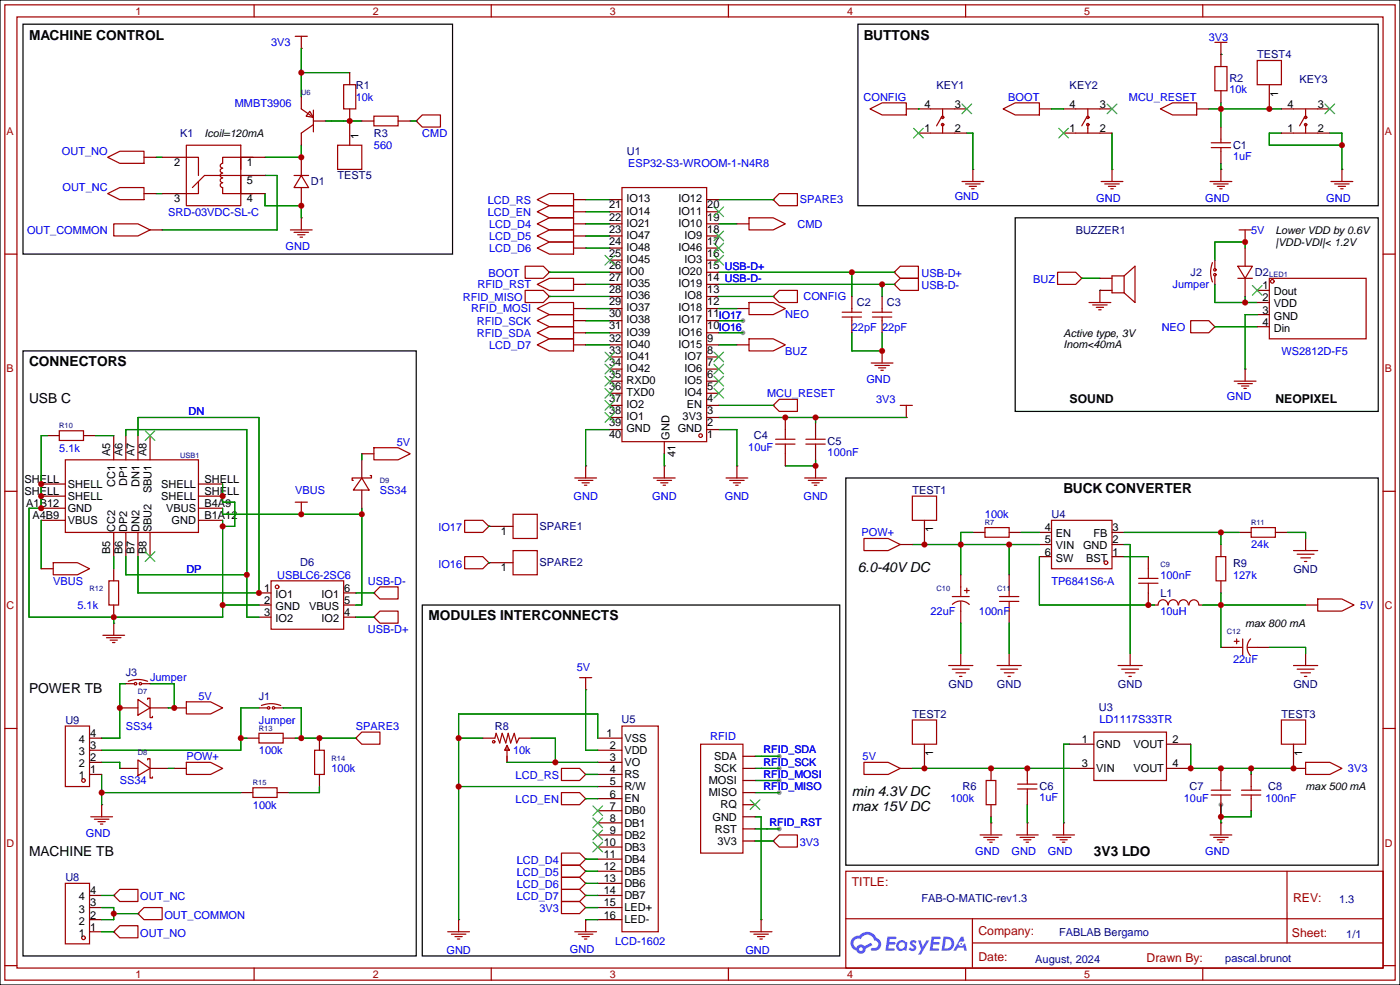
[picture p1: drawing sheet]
<svg xmlns="http://www.w3.org/2000/svg" width="294mm" height="207mm" viewBox="0 0 294 207" stroke-linecap="round" stroke-linejoin="round" font-family="sans-serif">
<path d="M0 0h293.9v206.8h-293.9z" fill="#fff" stroke="#000" stroke-width=".25"/>
<g fill="#999">
<circle cx="256.3" cy="168.9" r=".51"/>
<circle cx="156" cy="67.3" r=".51"/>
<circle cx="156" cy="69.9" r=".51"/>
<circle cx="163.6" cy="158.8" r=".51"/>
<circle cx="163.6" cy="161.3" r=".51"/>
<circle cx="163.6" cy="163.8" r=".51"/>
<circle cx="163.6" cy="166.4" r=".51"/>
<circle cx="163.6" cy="174" r=".51"/>
</g>
<g fill="none" stroke="#a10000" stroke-width=".25">
<path d="M1 1h291.9v204.7h-291.9zM3.6 3.6h286.7v199.6h-286.7zM53.3 1v2.6M103.1 1v2.6M152.9 1v2.6M202.7 1v2.6M252.5 1v2.6M1 53.3h2.6M290.3 53.3h2.6M1 103.1h2.6M290.3 103.1h2.6M1 152.9h2.6"/>
<path d="M290.3 152.9h2.6M177.5 182.9h112.8v20.3h-112.8zM177.6 192.8h112.6M204.1 197.9h86.1M204.1 192.8v10.2M270.2 182.9v15M1 202.7h2.6M53.3 203.2v2.5M103.1 203.2v2.5M152.9 203.2v2.5M202.7 203.2v2.5M252.5 203.2v2.5"/>
<path d="M290.3 202.7h2.6"/>
</g>
<g fill="#5487ff">
<path d="M191.2 197.5l.5-.2 .4 .1 .3 .3-.2 .4a.33 .33 0 0 0-.3-.3 .33 .33 0 0 0-.4 .1l.1 .1a.86 .86 0 0 1 .7 .7 .86 .86 0 0 1-.3 .8l-.7 .1-.6-.4 .4-.4 .5 .3 .2-.1v-.2a.88 .88 0 0 1-.6-1.3z"/>
<path d="M192.7 197.4h.6l.4 1.3 .8-1.3h.6l-1.8 3h-.6l.6-1.1z"/>
<path d="M186.3 196.6h1.6l.3 .1-.1 .4h-1.3l-.1 .6h1.1l.2 .3-.3 .3h-1.1l-.1 .8h1.2l.1 .2-.1 .2-1.8 .1z"/>
<path d="M195.6 196.6h1.6l.2 .1v.4h-1.3l-.1 .6h1.1l.2 .3-.3 .3h-1.1l-.1 .8h1.2l.1 .2-.1 .2-1.9 .1z"/>
<path d="M201.7 196.6h.5l.3 .9-.5 .2a.5 .5 0 0 0-.7 .2 .5 .5 0 0 0 .3 .7 .5 .5 0 0 0 .6-.4l.4-.2 .4 1.6h-.6l-.1-.7h-1.2l-.4 .7h-.6z"/>
<path d="M198 196.6l-.4 3h1a1.51 1.51 0 0 0 1.7-1.5 1.51 1.51 0 0 0-1.8-1.5zM198.6 197.1a1.02 1.02 0 0 1 1.1 1.2 1.02 1.02 0 0 1-1.4 .8z"/>
<path d="M188.5 197.6a1.11 1.11 0 0 0-.3 1.6 1.11 1.11 0 0 0 1.6 .2l.5 .2 .2-1.7-.4-.2a1.02 1.02 0 0 0-1.6-.1zM188.6 198.5a.67 .67 0 0 1 1.3 0 .67 .67 0 0 1-1.3 0z"/>
<path d="M179 196.9a1.58 1.58 0 0 0 .8 2.6 1.01 1.01 0 0 0 1.1 .7 1.01 1.01 0 0 0 .8-1.1l1.4-.7-.3-.5-1.3 .7a1.03 1.03 0 0 0-1.7 .3 1 1 0 0 1-.5-1.4 1 1 0 0 1 1.4-.3 1.49 1.49 0 0 1 1.5-1 1.49 1.49 0 0 1 1.4 1.2 .82 .82 0 0 1 .7 1.1 .82 .82 0 0 1-1.2 .5l-.3 .1v.3a1.4 1.4 0 0 0 2-.6 1.4 1.4 0 0 0-.8-1.9 2.19 2.19 0 0 0-3.7-.5l-.8 .1zM180.3 199.2a.4 .4 0 0 1 .8 0 .4 .4 0 0 1-.8 0z"/>
<circle cx="201.8" cy="198.1" r=".19"/>
</g>
<g fill="none" stroke="#a10000" stroke-width=".25">
<path d="M62 7.6h2.5M63.2 7.6v2.6M72.1 17.8h2.6v5.1h-2.6zM255 14h2.6v5.1h-2.6zM255 8.9h2.6M256.3 8.9v2.5M263.9 12.7h5.1v5.1h-5.1zM22.6 33l2.5-1.2h5.1v2.5h-5.1zM39.1 33h2.6v3.8M39.1 30.5h11.4v12.7h-11.4zM40.4 39.4l2.5-2.6h7.6v3.8h2.6M41.7 38.1v2.5h-2.6"/>
<path d="M50.5 33h-3.8v1.3a.51 .51 0 0 0-.5 .5 .51 .51 0 0 0 .5 .5 .51 .51 0 0 0-.5 .5 .51 .51 0 0 0 .5 .5 .51 .51 0 0 0-.5 .5 .51 .51 0 0 0 .5 .5 .51 .51 0 0 0-.5 .5 .51 .51 0 0 0 .5 .6 .51 .51 0 0 0-.5 .5 .51 .51 0 0 0 .5 .5v1.2h3.8M53.1 33h-2.6v2.6M61.7 36.8h3.1M63.2 36.8l1.6 2.6h-3.1zM63.2 22.9l2.6 1.7M65 23.4l.8 1.2-1.5-.2zM65.8 23.1v4.6M65.8 26.2l-2.6 1.7M70.9 30.5h5v5.1h-5zM78.5 24.4h5.1v2h-5.1zM87.4 25.4l1.2-1.3h3.9v2.6h-3.9zM130.6 39.4h17.7v53.3h-17.7z"/>
<path d="M182.6 22.9l2.6-1.3h5v2.5h-5zM195.3 22.9h5.1M195.3 27.9h5.1M197.6 24.6l-1 1.8M197.9 22.9v1.7M197.9 26.2v1.7M201.9 38.1h4.6M202.7 38.6h3M203.5 39.1h1.5M204 39.6h.5M204.2 35.6v2.5M210.6 22.9l2.5-1.3h5.1v2.5h-5.1z"/>
<path d="M225.8 22.9h5.1M225.8 27.9h5.1M228.1 24.6l-1 1.8M228.3 22.9v1.7M228.3 26.2v1.7M231.1 38.1h4.6M231.9 38.6h3M232.7 39.1h1.5M233.2 39.6h.5M233.4 35.6v2.5M243.6 22.9l2.5-1.3h5.1v2.5h-5.1zM254 38.1h4.6"/>
<path d="M254.3 31h4M254.3 30h4M254.8 38.6h3M255.5 39.1h1.5M256 39.6h.5M256.3 29.2v.8M256.3 31v.8M256.3 35.6v2.5M271.5 22.9h5.1M271.5 27.9h5.1M273.8 24.6l-1 1.8M274.1 22.9v1.7"/>
<path d="M274.1 26.2v1.7M279.4 38.1h4.6M280.2 38.6h3M280.9 39.1h1.5M281.4 39.6h.5M281.7 35.6v2.5M22.6 40.6l2.5-1.2h5.1v2.5h-5.1zM23.9 47h5.1l2.5 1.3-2.5 1.2h-5.1zM61 48.3h4.5M61.7 48.8h3.1M62.5 49.3h1.5M63 49.8h.5"/>
<path d="M63.2 45.7v2.6M110.2 55.9h3.8l1.3 1.3-1.3 1.2h-3.8zM112.8 41.9l2.5-1.3h5.1v2.6h-5.1zM112.8 44.5l2.5-1.3h5.1v2.5h-5.1zM112.8 47l2.5-1.3h5.1v2.6h-5.1zM112.8 49.5l2.5-1.2h5.1v2.5h-5.1zM112.8 52.1l2.5-1.3h5.1v2.5h-5.1zM112.8 59.7l2.5-1.3h5.1v2.6h-5.1zM157.2 45.7h5.1l2.5 1.3-2.5 1.3h-5.1zM162.3 41.9l1.3-1.3h3.8v2.6h-3.8zM189 55.9h3.8v2.5h-3.8l-1.3-1.2zM189 58.4h3.8v2.6h-3.8l-1.3-1.3z"/>
<path d="M222 57.2h3.8l1.3 1.2-1.3 1.3h-3.8zM236 57.9h-2.6v3.6h2.6M236 57.9l2.3-2v7.6l-2.3-2M236 57.9v3.6M254.5 55.1l-.4 2.1 .4 2M259.8 55.9h3.1l-1.5 2.5zM259.8 58.4h3.1M260.1 48.3h2.5M261.4 48.3v2.5M266.4 58.4h20.4v12.7h-20.4zM110.2 61h3.8l1.3 1.2-1.3 1.3h-3.8zM112.8 64.8l2.5-1.3h5.1v2.5h-5.1z"/>
<path d="M112.8 67.3l2.5-1.3h5.1v2.6h-5.1zM112.8 69.9l2.5-1.3h5.1v2.5h-5.1zM112.8 72.4l2.5-1.3h5.1v2.6h-5.1zM157.2 71.1h5.1l2.5 1.3-2.5 1.3h-5.1zM157.2 63.5h5.1l2.5 1.3-2.5 1.2h-5.1zM162.3 62.2l1.3-1.2h3.8v2.5h-3.8zM176.8 66.5h4M176.8 65.5h4M178.8 64.8v.7M178.8 66.5v.8M182.9 76.2h4.6M183.1 66.5h4.1"/>
<path d="M183.1 65.5h4.1M183.6 76.7h3.1M184.4 77.2h1.5M184.9 77.7h.5M185.2 64.8v.7M185.2 66.5v.8M185.2 73.7v2.5M228.6 63.5h4.6M229.4 64h3M230.1 64.5h1.5M230.6 65h.5M230.9 61v2.5"/>
<path d="M249.9 67.3h3.8l1.3 1.3-1.3 1.3h-3.8zM261.4 77.5v2.5M12.4 90.4h5.1v2.1h-5.1zM13.7 96.5h28v15.3h-28zM77.7 99.8h.3v.5h-4.1v.5h.3M78.5 94h5.1l2.5 1.3-2.5 1.2h-5.1zM122.9 97.8v2.5M139.4 97.8v2.5M154.7 97.8v2.5M162.3 85.1l1.3-1.3h3.8v2.6h-3.8zM162.8 93.2h4.1M162.8 92.2h4.1"/>
<path d="M164.8 90.2v2M164.8 93.2v2.1M169.2 93.2h4M169.2 92.2h4M171.2 91.4v.8M171.2 93.2v.8M171.2 97.8v2.5M189 85.1h2.5M190.2 85.1v2.5M259.1 80h4.6M259.8 80.5h3.1M260.6 81h1.5"/>
<path d="M261.1 81.5h.5M11.2 118.1h5.1l2.5 1.3-2.5 1.3h-5.1zM62 105.4h2.5M63.2 105.4v2.6M75.9 100.3l1.6 2.6h-3.3zM97.5 109.2h3.8l1.3 1.3-1.3 1.3h-3.8zM97.5 116.8h3.8l1.3 1.3-1.3 1.3h-3.8zM107.7 108h5.1v5h-5.1zM107.7 115.6h5.1v5h-5.1zM120.6 100.3h4.6M121.4 100.8h3.1M122.2 101.3h1.5"/>
<path d="M122.7 101.9h.5M137.2 100.3h4.5M137.9 100.8h3.1M138.7 101.3h1.5M139.2 101.9h.5M152.4 100.3h4.6M153.2 100.8h3M153.9 101.3h1.5M154.4 101.9h.5M168.9 100.3h4.6M169.7 100.8h3M170.4 101.3h1.6"/>
<path d="M170.9 101.9h.5M181.4 113h5l2.6 1.3-2.6 1.3h-5zM191.5 104.1h5.1v5.1h-5.1zM206.8 110.7h5v2.1h-5zM220.7 109.2h12.7v10.2h-12.7zM241 119.4v2M255.3 116.8h2v5.1h-2zM262.6 110.7h5.1v2.1h-5.1zM271.5 115.6h5.1M272.3 116.3h3.5M273 117.1h2.1M273.8 117.9h.5"/>
<path d="M21.6 133.4h4.6M22.4 133.9h3M22.9 121.9h2v5.1h-2zM23.1 134.4h1.5M23.6 134.9h.5M23.9 130.8v2.6M56.9 121.9h15.2v10.2h-15.2zM78.5 124.5l1.3-1.3h3.8v2.5h-3.8zM78.5 129.5l1.3-1.2h3.8v2.5h-3.8zM199.1 139.7h5.1M199.9 125.2h3.6M199.9 126.9a2.54 2.54 0 0 1 3.6 0"/>
<path d="M201.7 123.2v2M201.7 126.2v2.1M202.4 124h1.1M202.9 123.4v1.1M209.3 139.7h5.1M209.8 125.2h4.1M209.8 126.2h4.1M211.8 123.2v2M211.8 126.2v2.1M234.7 139.7h5.1M239 121.4h4.1M239 122.4h4.1"/>
<path d="M241 122.4v2.1M243.1 127a1.01 1.01 0 0 1 1-1.1 1.01 1.01 0 0 1 1 1.1M245.3 127a1.01 1.01 0 0 1 1-1.1 1.01 1.01 0 0 1 1 1.1M247.4 127a1.01 1.01 0 0 1 1-1.1 1.01 1.01 0 0 1 1 1.1M249.6 127a1.01 1.01 0 0 1 1-1.1 1.01 1.01 0 0 1 1 1.1M258.8 135.9h2.1M259.1 134.6h1M259.6 134.1v1M260.9 134.1v3.6M261.9 135.9h2M262.5 134.1a2.54 2.54 0 0 0 0 3.5M271.5 139.7h5.1"/>
<path d="M276.6 125.7h5.1l2.5 1.3-2.5 1.3h-5.1zM13.7 152.4h5.1v12.7h-5.1zM26.9 143l2.1-.4 2 .4M29 146.8l2.5 1.8-2.5 1.5zM29 159.5l2.5 1.8-2.5 1.5zM31 146.8v-.2h.5v4h.5v-.2M31 159.5v-.2h.5v4h.5v-.2M39.1 147.3h5.1l2.5 1.3-2.5 1.3h-5.1zM54.4 153.9h5v2.1h-5zM54.9 148.1l2-.4 2 .4M66 157.5h2.1v5.1h-2.1zM74.7 154.9l1.2-1.2h3.9v2.5h-3.9z"/>
<path d="M103.9 154.9l.2-1 .8 2.1 .5-2.1 .8 2.1 .5-2.1 .5 2.1 .7-2.1 .6 2.1 .5-1.1M106.4 156.5l.5 1h-1zM106.4 156.5v3.5M121.7 142.2h2.5M122.9 142.2v2.6M130.6 152.4h7.6v43.2h-7.6zM147.1 156.2h8.9v22.9h-8.9zM191.5 151.1h5.1v5.1h-5.1zM199.9 140.5h3.6M200.7 141.2h2M201.4 142h.5M210.1 140.5h3.5"/>
<path d="M210.8 141.2h2.1M211.6 142h.5M229.6 153.7h15.3v10.1h-15.3zM235.5 140.5h3.5M236.2 141.2h2.1M237 142h.5M269 151.1h5.1v5.1h-5.1zM272.3 140.5h3.5M273 141.2h2.1M273.8 142h.5M19 171.5h4.6M19.8 172h3.1"/>
<path d="M20.6 172.5h1.5M21.1 173h.5M21.3 168.9v2.6M39.1 160h5.1l2.5 1.3-2.5 1.3h-5.1zM53.1 165.4h5.1v2h-5.1zM117.9 179.1h3.8l1.2 1.2-1.2 1.3h-3.8zM117.9 161.3h3.8l1.2 1.3-1.2 1.2h-3.8zM117.9 166.4h3.8l1.2 1.2-1.2 1.3h-3.8zM162.3 176.5l1.3-1.2h3.8v2.5h-3.8zM181.4 160h5l2.6 1.3-2.6 1.3h-5zM205.7 175.3h4.6M206.5 175.8h3"/>
<path d="M207 163.8h2v5.1h-2zM207.3 176.3h1.5M207.8 176.8h.5M208 172.7v2.6M213.4 175.3h4.5M213.6 164.6h4.1M213.6 165.6h4.1M214.1 175.8h3.1M214.9 176.3h1.5M215.4 176.8h.5M215.6 163.8v.8M215.6 165.6v.8"/>
<path d="M215.6 172.7v2.6M221 175.3h4.6M221.7 175.8h3.1M222.5 176.3h1.5M223 176.8h.5M223.3 172.7v2.6M254 175.3h4.6M254.3 166.9h4M254.3 165.9h4M254.8 175.8h3M255.5 176.3h1.5M256 176.8h.5"/>
<path d="M256.3 163.8v2.1M256.3 166.9v2M256.3 172.7v2.6M260.6 166.9h4.1M260.6 165.9h4.1M262.6 165.1v.8M262.6 166.9v.7M274.1 160h5l2.6 1.3-2.6 1.3h-5zM13.7 185.4h5.1v12.7h-5.1zM23.9 195.6l1.2-1.3h3.9v2.6h-3.9zM25.1 186.7h3.9v2.5h-3.9l-1.2-1.2zM30.2 190.5h3.8v2.5h-3.8l-1.2-1.2z"/>
<path d="M94 195.6h4.6M94.7 196.1h3.1M95.5 196.6h1.5M96 197.1h.5M96.3 193v2.6M117.9 189.2h3.8l1.2 1.3-1.2 1.3h-3.8zM117.9 181.6h3.8l1.2 1.3-1.2 1.3h-3.8zM117.9 184.2h3.8l1.2 1.2-1.2 1.3h-3.8zM117.9 186.7h3.8l1.2 1.3-1.2 1.2h-3.8zM120.6 195.6h4.6M121.4 196.1h3.1M122.2 196.6h1.5"/>
<path d="M122.7 197.1h.5M122.9 193v2.6M157.5 195.6h4.6M158.2 196.1h3.1M159 196.6h1.5M159.5 197.1h.5M159.8 193v2.6"/>
<circle cx="197.9" cy="26.2" r=".25"/>
<circle cx="197.9" cy="24.6" r=".25"/>
<circle cx="228.3" cy="26.2" r=".25"/>
<circle cx="228.3" cy="24.6" r=".25"/>
<circle cx="274.1" cy="26.2" r=".25"/>
<circle cx="274.1" cy="24.6" r=".25"/>
<circle cx="255" cy="56.6" r=".25"/>
<circle cx="255" cy="57.7" r=".25"/>
<circle cx="267.1" cy="59.1" r=".38"/>
<circle cx="147.1" cy="91.4" r=".38"/>
<circle cx="232.2" cy="118.1" r=".38"/>
<circle cx="58.2" cy="123.2" r=".38"/>
<circle cx="28.4" cy="143.5" r=".25"/>
<circle cx="29.5" cy="143.5" r=".25"/>
<circle cx="56.4" cy="148.6" r=".25"/>
<circle cx="57.4" cy="148.6" r=".25"/>
<circle cx="103.6" cy="155.7" r=".25"/>
<circle cx="17.5" cy="163.8" r=".38"/>
<circle cx="17.5" cy="196.9" r=".38"/>
</g>
<g fill="none" stroke="#870000" stroke-width=".25">
<path d="M63.2 10.2h.1M73.4 15.2v2.6M256.3 11.4h.1M256.3 11.4v2.6M256.3 19.1v2.5M266.4 17.8v5.1M30.2 33h2.6M34 33h5.1M50.5 33h5.1M50.5 36.8h5.1M63.2 20.3v2.6M63.2 27.9v2.6"/>
<path d="M63.2 33v3.8M63.2 39.4v3.8M65.8 25.4h2.5M73.4 22.9v7.6M75.9 25.4h2.6M83.6 25.4h2.5M87.4 25.4h.1M190.2 22.9h5.1M192.8 27.9h2.5M200.4 22.9h2.5M200.4 27.9h2.5M204.2 35.6h.1"/>
<path d="M218.2 22.9h2.5M223.3 22.9h2.5M223.3 27.9h2.5M230.9 22.9h2.5M230.9 27.9h2.5M233.4 35.6h.1M251.2 22.9h2.5M256.3 35.6h.1M256.3 26.7v2.5M256.3 31.8v2.5M269 22.9h2.5M269 27.9h2.5"/>
<path d="M276.6 22.9h2.5M276.6 27.9h2.5M281.7 35.6h.1M30.2 40.6h2.6M31.5 48.3h2.5M34 40.6h5.1M50.5 40.6h5.1M63.2 45.7h.1M115.3 57.2h.1M120.4 59.7h2.5M120.4 52.1h2.5M120.4 49.5h2.5"/>
<path d="M120.4 47h2.5M120.4 44.5h2.5M120.4 41.9h2.5M128 59.7h2.6M128 57.2h2.6M128 54.6h2.6M128 52.1h2.6M128 49.5h2.6M128 47h2.6M128 44.5h2.6M128 41.9h2.6M148.3 59.7h2.6"/>
<path d="M148.3 57.2h2.6M148.3 54.6h2.6M148.3 52.1h2.6M148.3 49.5h2.6M148.3 47h2.6M148.3 44.5h2.6M148.3 41.9h2.6M154.7 47h2.5M162.3 41.9h.1M187.7 57.2h.1M187.7 59.7h.1M227.1 58.4h.1"/>
<path d="M230.9 58.4h2.5M255 54.6v1.8M255 57.9v1.8M261.4 50.8h.1M261.4 52.1v3.8M261.4 58.4v3.8M115.3 62.2h.1M120.4 72.4h2.5M120.4 69.9h2.5M120.4 67.3h2.5M120.4 64.8h2.5M128 77.5h2.6"/>
<path d="M128 74.9h2.6M128 72.4h2.6M128 69.9h2.6M128 67.3h2.6M128 64.8h2.6M128 62.2h2.6M148.3 77.5h2.6M148.3 74.9h2.6M148.3 72.4h2.6M148.3 69.9h2.6M148.3 67.3h2.6M148.3 64.8h2.6"/>
<path d="M148.3 62.2h2.6M154.7 72.4h2.5M154.7 64.8h2.5M162.3 62.2h.1M178.8 62.2v2.6M178.8 67.3v2.6M185.2 73.7h.1M185.2 62.2v2.6M185.2 67.3v2.6M230.9 61h.1M230.9 61h2.5M255 68.6h.1"/>
<path d="M261.4 77.5h.1M263.9 61h2.5M263.9 63.5h2.5M263.9 66h2.5M263.9 68.6h2.5M9.9 91.4h2.5M17.5 91.4h2.6M23.9 91.4v5.1M26.4 91.4v5.1M29 91.4v5.1M31.5 91.4v5.1M75.9 96.5v3.8"/>
<path d="M75.9 95.3h2.6M122.9 97.8h.1M128 90.2h2.6M128 87.6h2.6M128 85.1h2.6M128 82.6h2.6M128 80h2.6M139.4 97.8h.1M139.4 92.7v2.6M148.3 90.2h2.6M148.3 87.6h2.6M148.3 85.1h2.6"/>
<path d="M148.3 82.6h2.6M148.3 80h2.6M154.7 97.8h.1M162.3 85.1h.1M164.8 87.6v2.6M164.8 95.3v2.5M171.2 97.8h.1M171.2 88.9v2.5M171.2 94v2.5M190.2 87.6h.1M8.6 106.7h5.1M8.6 109.2h5.1"/>
<path d="M8.6 104.1h5.1M8.6 101.6h5.1M8.6 119.4h2.6M23.9 111.8v5M23.9 119.4v2.5M26.4 111.8v5M29 111.8v5M31.5 111.8v5M41.7 106.7h5M41.7 109.2h5M41.7 104.1h5M41.7 101.6h5"/>
<path d="M63.2 108h.1M75.9 102.9v3.8M102.6 110.5h.1M102.6 118.1h.1M102.6 110.5h5.1M102.6 118.1h5.1M189 114.3h2.5M194.1 109.2v5.1M204.2 111.8h2.6M211.8 111.8h2.6M218.2 116.8h2.5M218.2 114.3h2.5"/>
<path d="M218.2 111.8h2.5M233.4 116.8h2.6M233.4 114.3h2.6M233.4 111.8h2.6M241 116.8v2.6M256.3 114.3v2.5M260.1 111.8h2.5M267.7 111.8h2.6M274.1 113v2.6M23.9 130.8h.1M23.9 127v2.5M54.4 124.5h2.5"/>
<path d="M54.4 127h2.5M54.4 129.5h2.5M72.1 124.5h2.6M72.1 127h2.6M72.1 129.5h2.6M78.5 124.5h.1M78.5 129.5h.1M201.7 120.7v2.5M201.7 128.3v2.5M201.7 137.2v2.5M211.8 120.7v2.5M211.8 128.3v2.5"/>
<path d="M211.8 137.2v2.5M237.2 137.2v2.5M241 124.5v2.5M242.3 127h.8M251.7 127h.8M256.3 135.9h2.5M256.3 121.9v2.6M263.9 135.9h2.5M274.1 127h2.5M274.1 137.2v2.5M18.8 154.9h2.5M18.8 157.5h2.5"/>
<path d="M25.1 148.6h3.9M26.4 143.5h1.8M29.7 143.5h1.8M31.5 148.6h3.8M36.6 148.6h2.5M51.8 154.9h2.6M54.4 148.6h1.7M57.7 148.6h1.7M59.4 154.9h2.6M67.1 154.9v2.6M74.7 154.9h.1M101.3 154.9h2.6"/>
<path d="M106.4 158.8v1.2M109 154.9h2.5M122.9 144.8h.1M125.5 154.9h5.1M125.5 157.5h5.1M156 158.8h2.5M194.1 156.2v5.1M224.5 156.2h5.1M244.9 156.2h5M271.5 156.2v5.1h2.6M18.8 160h2.5M18.8 162.6h2.5"/>
<path d="M21.3 168.9h.1M25.1 161.3h3.9M31.5 161.3h3.8M36.6 161.3h2.5M50.5 166.4h2.6M58.2 166.4h2.5M67.1 162.6v2.5M122.9 162.6h.1M122.9 167.6h.1M125.5 160h5.1M125.5 162.6h5.1M125.5 165.1h5.1"/>
<path d="M125.5 167.6h5.1M125.5 170.2h5.1M125.5 172.7h5.1M125.5 175.3h5.1M125.5 177.8h5.1M156 161.3h2.5M156 163.8h2.5M156 166.4h2.5M156 168.9h2.5M156 171.5h2.5M156 174h2.5M156 176.5h2.5"/>
<path d="M162.3 176.5h.1M189 161.3h2.5M208 172.7h.1M208 161.3v2.5M208 168.9v2.6M215.6 172.7h.1M215.6 161.3v2.5M215.6 166.4v2.5M223.3 172.7h.1M224.5 161.3h5.1M244.9 161.3h5M256.3 172.7h.1"/>
<path d="M256.3 161.3v2.5M256.3 168.9v2.6M262.6 162.6v2.5M262.6 167.6v2.6M18.8 188h2.5M18.8 190.5h2.5M18.8 193h2.5M18.8 195.6h2.5M23.9 188h.1M23.9 195.6h.1M29 191.8h.1M96.3 193h.1"/>
<path d="M122.9 193h.1M122.9 190.5h.1M122.9 180.3h.1M122.9 182.9h.1M122.9 185.4h.1M122.9 188h.1M125.5 180.3h5.1M125.5 182.9h5.1M125.5 185.4h5.1M125.5 188h5.1M125.5 190.5h5.1M125.5 193h5.1"/>
<path d="M159.8 193h.1"/>
</g>
<path d="M4.8 5.1h90.2v48.2h-90.2zM180.1 5.1h109.2v38.1h-109.2zM213.1 45.7h76.2v40.7h-76.2zM4.8 73.7h82.6v127h-82.6zM177.5 100.3h111.8v81.3h-111.8zM88.6 127h87.7v73.7h-87.7z" fill="none" stroke="#000" stroke-width=".25"/>
<g fill="none" stroke="#3c3" stroke-width=".25">
<path d="M191.8 26.9l2 2.1M193.8 26.9l-2 2.1M201.9 21.8l2.1 2.1M204 21.8l-2.1 2.1M222.2 26.9l2.1 2.1M224.3 26.9l-2.1 2.1M232.4 21.8l2 2.1M234.4 21.8l-2 2.1M278.1 21.8l2.1 2.1M280.2 21.8l-2.1 2.1M127 53.6l2 2M129 53.6l-2 2"/>
<path d="M149.9 53.6l2 2M149.9 51.1l2 2M149.9 48.5l2 2M149.9 43.4l2 2.1M151.9 53.6l-2 2M151.9 51.1l-2 2M151.9 48.5l-2 2M151.9 43.4l-2 2.1M262.9 59.9l2 2.1M264.9 59.9l-2 2.1M127 73.9l2 2M127 76.5l2 2"/>
<path d="M127 79l2 2M129 76.5l-2 2M129 73.9l-2 2M129 79l-2 2M149.9 79l2 2M149.9 76.5l2 2M149.9 73.9l2 2M151.9 73.9l-2 2M151.9 79l-2 2M151.9 76.5l-2 2M30.5 90.4l2 2.1M32.5 90.4l-2 2.1"/>
<path d="M127 81.5l2 2.1M127 84.1l2 2M127 86.6l2 2M129 81.5l-2 2.1M129 84.1l-2 2M129 86.6l-2 2M149.9 81.5l2 2.1M151.9 81.5l-2 2.1M30.5 115.8l2 2.1M32.5 115.8l-2 2.1M124.5 169.2l2 2M124.5 171.7l2 2"/>
<path d="M124.5 174.2l2 2.1M124.5 176.8l2 2M126.5 169.2l-2 2M126.5 171.7l-2 2M126.5 174.2l-2 2.1M126.5 176.8l-2 2M157.5 167.9l2 2M159.5 167.9l-2 2"/>
</g>
<g fill="none" stroke="#008700" stroke-width=".25">
<path d="M63.2 10.2v10.1M63.2 15.2h10.2M256.3 11.4h.1M32.8 33h1.2M55.6 36.8h2.6v11.5h-24.2M63.2 30.5v2.5h-7.6M68.3 25.4h7.6M86.1 25.4h1.3M192.8 22.9h.1M202.9 27.9h1.3v7.7M220.7 22.9h2.6M233.4 27.9v7.7"/>
<path d="M253.7 22.9h15.3M256.3 21.6v5.1M256.3 34.3v1.3M269 27.9h-2.6v2.6h15.3M279.1 27.9h2.6v7.7M32.8 40.6h1.2M55.6 40.6v2.6h7.6v2.5M115.3 57.2h12.7M122.9 59.7h5.1M122.9 47h5.1M122.9 49.5h5.1M122.9 52.1h5.1"/>
<path d="M122.9 44.5h5.1M122.9 41.9h5.1M150.9 59.7h36.8M150.9 57.2h36.8M150.9 47h3.8M150.9 41.9h11.4M178.8 57.2v5M185.2 59.7v2.5M227.1 58.4h3.8M255 59.7v3.8h8.9M261.4 52.1v-1.3h-6.4v3.8M115.3 62.2h12.7"/>
<path d="M122.9 69.9h5.1M122.9 67.3h5.1M122.9 64.8h5.1M122.9 72.4h5.1M150.9 69.9h5.1M150.9 67.3h5.1M150.9 64.8h3.8M150.9 62.2h11.4M150.9 72.4h3.8M178.8 69.9v3.8h6.4v-3.8M230.9 61h.1M255 68.6h8.9"/>
<path d="M261.4 62.2v1.3M263.9 66h-2.5v11.5M9.9 91.4h-1.3v15.3h-2.5v22.8h40.6v-20.3M20.1 91.4h3.8M26.4 91.4v-1.2h25.4v39.3h2.6M29 91.4v-3.8h25.4v36.9h-25.4v-7.7M75.9 95.3v1.2M128 90.2h-5.1v7.6M139.4 95.3v2.5M150.9 87.6h39.3M150.9 90.2h3.8v7.6M150.9 85.1h11.4"/>
<path d="M171.2 87.6v1.3M171.2 96.5v1.3h-6.4M8.6 109.2v10.2M23.9 116.8v2.6M26.4 116.8v3.9h25.4M46.7 101.6v3.8h2.6v5.1h-2.6M46.7 106.7v1.3h29.2M75.9 106.7v20.3h-1.2M102.6 110.5h.1M102.6 118.1h.1M191.5 114.3h26.7M204.2 111.8h-2.5v8.9"/>
<path d="M211.8 114.3v6.4M214.4 111.8h3.8M218.2 116.8v10.2h24.1M236 111.8h24.1M236 114.3h1.2v22.9M236 116.8h5M256.3 111.8v2.5M270.3 111.8h3.8v1.2M23.9 129.5v1.3M46.7 127h7.7M74.7 124.5h3.8M74.7 129.5h3.8"/>
<path d="M201.7 130.8v6.4M211.8 130.8v6.4M252.5 127h21.6M256.3 124.5v11.4M266.4 135.9h7.7v1.3M26.4 143.5h-1.3v11.4h-3.8M31.5 143.5h5.1v5.1h-1.3M50.5 154.9h1.3M54.4 148.6h-3.9v8.9h-29.2M59.4 148.6h3.8v6.3M62 154.9h12.7M96.3 154.9h5"/>
<path d="M111.5 154.9h5.1v5.1M122.9 144.8v12.7h2.6M125.5 154.9v-5h-29.2v43.1M158.5 158.8h5.1M224.5 156.2h-1.2v16.5M249.9 156.2v5.1h21.6M21.3 166.4h29.2M21.3 160h3.8v1.3M21.3 162.6v6.3M35.3 161.3h1.3M67.1 165.1v1.3h-6.4M96.3 165.1h29.2"/>
<path d="M106.4 160h19.1M122.9 162.6h2.6M122.9 167.6h2.6M158.5 161.3h5.1M158.5 171.5h1.3v21.5M158.5 176.5h3.8M158.5 163.8h5.1M158.5 166.4h5.1M158.5 174h5.1M191.5 161.3h33M208 171.5v1.2M215.6 168.9v3.8"/>
<path d="M256.3 168.9v3.8M262.6 161.3v1.3M262.6 170.2v1.3h-6.3M21.3 190.5h2.6v2.5h-2.6M21.3 188h2.6M21.3 195.6h2.6M23.9 191.8h5.1M122.9 193h2.6M122.9 190.5h2.6M122.9 188h2.6M122.9 185.4h2.6M122.9 182.9h2.6"/>
<path d="M122.9 180.3h2.6"/>
</g>
<g fill="#c00">
<circle cx="171.2" cy="97.8" r=".63"/>
<circle cx="178.8" cy="57.1" r=".63"/>
<circle cx="185.2" cy="59.7" r=".63"/>
<circle cx="171.2" cy="87.6" r=".63"/>
<circle cx="164.8" cy="87.6" r=".63"/>
<circle cx="256.3" cy="22.9" r=".63"/>
<circle cx="266.4" cy="22.9" r=".63"/>
<circle cx="249.9" cy="161.3" r=".63"/>
<circle cx="256.3" cy="161.3" r=".63"/>
<circle cx="271.5" cy="161.3" r=".63"/>
<circle cx="262.6" cy="161.3" r=".63"/>
<circle cx="256.3" cy="171.4" r=".63"/>
<circle cx="96.3" cy="154.9" r=".63"/>
<circle cx="96.3" cy="165.1" r=".63"/>
<circle cx="185.2" cy="73.7" r=".63"/>
<circle cx="63.2" cy="33" r=".63"/>
<circle cx="73.4" cy="25.4" r=".63"/>
<circle cx="261.4" cy="63.5" r=".63"/>
<circle cx="261.4" cy="50.8" r=".63"/>
<circle cx="281.7" cy="30.5" r=".63"/>
<circle cx="63.2" cy="15.2" r=".63"/>
<circle cx="201.7" cy="114.3" r=".63"/>
<circle cx="211.8" cy="114.3" r=".63"/>
<circle cx="194.1" cy="114.3" r=".63"/>
<circle cx="23.9" cy="129.5" r=".63"/>
<circle cx="8.6" cy="106.7" r=".63"/>
<circle cx="8.6" cy="101.6" r=".63"/>
<circle cx="46.7" cy="127" r=".63"/>
<circle cx="46.7" cy="110.5" r=".63"/>
<circle cx="46.7" cy="104.1" r=".63"/>
<circle cx="8.6" cy="104.1" r=".63"/>
<circle cx="51.8" cy="120.6" r=".63"/>
<circle cx="54.4" cy="124.5" r=".63"/>
<circle cx="75.9" cy="107.9" r=".63"/>
<circle cx="63.2" cy="107.9" r=".63"/>
<circle cx="63.2" cy="43.2" r=".63"/>
<circle cx="116.6" cy="160" r=".63"/>
<circle cx="241" cy="127" r=".63"/>
<circle cx="256.3" cy="127" r=".63"/>
<circle cx="256.3" cy="111.8" r=".63"/>
<circle cx="215.6" cy="161.3" r=".63"/>
<circle cx="208" cy="161.3" r=".63"/>
<circle cx="194.1" cy="161.3" r=".63"/>
<circle cx="50.5" cy="154.9" r=".63"/>
<circle cx="21.3" cy="166.4" r=".63"/>
<circle cx="25.1" cy="148.6" r=".63"/>
<circle cx="36.6" cy="148.6" r=".63"/>
<circle cx="63.2" cy="154.9" r=".63"/>
<circle cx="67.1" cy="154.9" r=".63"/>
<circle cx="23.9" cy="191.8" r=".63"/>
</g>
<g font-size="2.9">
<text x="6.1" y="8.3">MACHINE CONTROL</text>
<text x="181.4" y="8.3">BUTTONS</text>
<text x="6.1" y="76.9">CONNECTORS</text>
<text x="6.1" y="84.5">USB C</text>
<text x="223.3" y="103.6">BUCK CONVERTER</text>
<text x="180.1" y="120.1">6.0-40V DC</text>
<text x="89.9" y="130.2">MODULES INTERCONNECTS</text>
<text x="6.1" y="145.5">POWER TB</text>
<text x="178.8" y="167.1">min 4.3V DC</text>
<text x="178.8" y="170.2">max 15V DC</text>
<text x="6.1" y="179.8">MACHINE TB</text>
<text x="229.6" y="179.8">3V3 LDO</text>
</g>
<g font-size="2.6">
<text x="224.5" y="84.6">SOUND</text>
<text x="267.7" y="84.6">NEOPIXEL</text>
</g>
<g font-size="2.6" fill="#a00000">
<text x="178.8" y="186.1">TITLE:</text>
<text x="271.4" y="189.4">REV:</text>
<text x="205.4" y="196.3">Company:</text>
<text x="271.2" y="196.7">Sheet:</text>
<text x="205.4" y="201.8">Date:</text>
<text x="240.7" y="201.9">Drawn By:</text>
</g>
<g font-size="2.3" fill="#00f">
<text x="56.9" y="9.7">3V3</text>
<text x="253.7" y="8.5">3V3</text>
<text x="49.3" y="22.4">MMBT3906</text>
<text x="74.7" y="21.1">10k</text>
<text x="181.3" y="21.1">CONFIG</text>
<text x="211.6" y="21.1">BOOT</text>
<text x="237" y="21.1">MCU_RESET</text>
<text x="258.1" y="19.5">10k</text>
<text x="88.6" y="28.7">CMD</text>
<text x="13" y="32.6">OUT_NO</text>
<text x="78.5" y="31.3">560</text>
<text x="131.8" y="35.1">ESP32-S3-WROOM-1-N4R8</text>
<text x="258.8" y="33.5">1uF</text>
<text x="13.1" y="40.2">OUT_NC</text>
<text x="35.3" y="45.3">SRD-03VDC-SL-C</text>
<text x="102.4" y="42.7">LCD_RS</text>
<text x="102.4" y="45.3">LCD_EN</text>
<text x="102.7" y="47.8">LCD_D4</text>
<text x="167.4" y="47.8">CMD</text>
<text x="167.9" y="42.5">SPARE3</text>
<text x="200.4" y="42.1">GND</text>
<text x="230.1" y="42.3">GND</text>
<text x="253" y="42.3">GND</text>
<text x="278.4" y="42.3">GND</text>
<text x="5.7" y="49.1">OUT_COMMON</text>
<text x="59.9" y="52.5">GND</text>
<text x="102.7" y="50.3">LCD_D5</text>
<text x="102.7" y="52.9">LCD_D6</text>
<text x="262.6" y="49.1">5V</text>
<text x="102.5" y="58.2">BOOT</text>
<text x="193.4" y="58.1">USB-D+</text>
<text x="216.9" y="59.4">BUZ</text>
<text x="97.2" y="63.2">RFID_MISO</text>
<text x="98.9" y="65.6">RFID_MOSI</text>
<text x="100.2" y="60.5">RFID_RST</text>
<text x="168.7" y="63">CONFIG</text>
<text x="193.4" y="60.6">USB-D-</text>
<text x="246.1" y="60.5">Jumper</text>
<text x="100.1" y="68.1">RFID_SCK</text>
<text x="100.1" y="70.7">RFID_SDA</text>
<text x="164.8" y="66.8">NEO</text>
<text x="178.8" y="69.4">22pF</text>
<text x="185.2" y="69.4">22pF</text>
<text x="243.9" y="69.5">NEO</text>
<text x="102.7" y="73.2">LCD_D7</text>
<text x="164.8" y="74.5">BUZ</text>
<text x="269" y="74.5">WS2812D-F5</text>
<text x="161" y="83.4">MCU_RESET</text>
<text x="181.9" y="80.4">GND</text>
<text x="257.6" y="84">GND</text>
<text x="39.6" y="87.2">DN</text>
<text x="183.9" y="84.6">3V3</text>
<text x="12.4" y="94.8">5.1k</text>
<text x="83.3" y="93.5">5V</text>
<text x="157.1" y="94.7">10uF</text>
<text x="173.7" y="95.6">100nF</text>
<text x="62" y="103.7">VBUS</text>
<text x="79.8" y="103.7">SS34</text>
<text x="120.4" y="104.9">GND</text>
<text x="136.9" y="104.9">GND</text>
<text x="152.1" y="104.9">GND</text>
<text x="168.7" y="104.9">GND</text>
<text x="92" y="111.5">IO17</text>
<text x="180.8" y="112.6">POW+</text>
<text x="206.8" y="108.8">100k</text>
<text x="92" y="119.1">IO16</text>
<text x="262.6" y="115.1">24k</text>
<text x="11.2" y="122.7">VBUS</text>
<text x="39.1" y="120.2">DP</text>
<text x="58.2" y="121.5">USBLC6-2SC6</text>
<text x="77.2" y="122.7">USB-D-</text>
<text x="220.7" y="122.7">TP6841S6-A</text>
<text x="243.6" y="121.5">100nF</text>
<text x="258.8" y="121.5">127k</text>
<text x="16.3" y="127.8">5.1k</text>
<text x="195.3" y="129.1">22uF</text>
<text x="205.5" y="129.1">100nF</text>
<text x="243.6" y="129.1">10uH</text>
<text x="285.5" y="127.8">5V</text>
<text x="77.2" y="132.9">USB-D+</text>
<text x="31.5" y="143">Jumper</text>
<text x="121.1" y="140.9">5V</text>
<text x="258.8" y="139.2">22uF</text>
<text x="41.7" y="146.9">5V</text>
<text x="26.4" y="153.2">SS34</text>
<text x="54.4" y="151.9">Jumper</text>
<text x="74.7" y="153.2">SPARE3</text>
<text x="149.1" y="155.3">RFID</text>
<text x="230.8" y="151.8">LD1117S33TR</text>
<text x="39.1" y="159.6">POW+</text>
<text x="54.4" y="158.3">100k</text>
<text x="107.7" y="158.3">10k</text>
<text x="181.1" y="159.6">5V</text>
<text x="25.1" y="164.6">SS34</text>
<text x="69.6" y="162.1">100k</text>
<text x="108.2" y="163.6">LCD_RS</text>
<text x="283" y="162.1">3V3</text>
<text x="53.1" y="169.7">100k</text>
<text x="108.2" y="168.6">LCD_EN</text>
<text x="199.5" y="168.3">100k</text>
<text x="218.2" y="168.1">1uF</text>
<text x="248.5" y="168.4">10uF</text>
<text x="265.6" y="168.3">100nF</text>
<text x="18" y="175.7">GND</text>
<text x="167.9" y="177.5">3V3</text>
<text x="204.7" y="179.5">GND</text>
<text x="212.3" y="179.5">GND</text>
<text x="220" y="179.5">GND</text>
<text x="253" y="179.5">GND</text>
<text x="108.5" y="181.3">LCD_D4</text>
<text x="108.5" y="183.9">LCD_D5</text>
<text x="29.5" y="189">OUT_NC</text>
<text x="108.5" y="186.4">LCD_D6</text>
<text x="108.5" y="189">LCD_D7</text>
<text x="113.2" y="191.5">3V3</text>
<text x="29.4" y="196.6">OUT_NO</text>
<text x="34.5" y="192.8">OUT_COMMON</text>
<text x="93.7" y="200.2">GND</text>
<text x="119.6" y="200.1">GND</text>
<text x="129.1" y="198.3">LCD-1602</text>
<text x="156.5" y="200.2">GND</text>
</g>
<g font-size="2.3" fill="#000080">
<text x="258.1" y="17.2">R2</text>
<text x="263.9" y="12.2">TEST4</text>
<text x="272.8" y="17.3">KEY3</text>
<text x="74.7" y="18.6">R1</text>
<text x="196.6" y="18.6">KEY1</text>
<text x="224.5" y="18.6">KEY2</text>
<text x="37.8" y="28.7">K1</text>
<text x="78.5" y="28.7">R3</text>
<text x="131.6" y="32.4">U1</text>
<text x="258.8" y="31.2">C1</text>
<text x="65.3" y="38.8">D1</text>
<text x="70.9" y="37.6">TEST5</text>
<text x="225.8" y="49.1">BUZZER1</text>
<text x="263.4" y="57.8">D2</text>
<text x="179.8" y="64.2">C2</text>
<text x="186.2" y="64.2">C3</text>
<text x="158.3" y="92.2">C4</text>
<text x="173.7" y="93.4">C5</text>
<text x="191.5" y="103.7">TEST1</text>
<text x="113.3" y="111.2">SPARE1</text>
<text x="220.7" y="108.8">U4</text>
<text x="63" y="118.7">D6</text>
<text x="113.3" y="118.8">SPARE2</text>
<text x="258.8" y="118.9">R9</text>
<text x="243.6" y="125.3">L1</text>
<text x="271.5" y="120.2">GND</text>
<text x="199.1" y="144.3">GND</text>
<text x="209.3" y="144.3">GND</text>
<text x="230.6" y="149.3">U3</text>
<text x="234.7" y="144.3">GND</text>
<text x="271.5" y="144.3">GND</text>
<text x="13.7" y="151.9">U9</text>
<text x="103.9" y="153.2">R8</text>
<text x="130.5" y="151.9">U5</text>
<text x="191.5" y="150.7">TEST2</text>
<text x="269" y="150.7">TEST3</text>
<text x="202" y="165.8">R6</text>
<text x="218.2" y="165.9">C6</text>
<text x="249.7" y="165.9">C7</text>
<text x="266.2" y="165.8">C8</text>
<text x="13.7" y="185">U8</text>
<text x="193.5" y="189.4">FAB-O-MATIC-rev1.3</text>
<text x="281.1" y="189.5">1.3</text>
<text x="222.3" y="196.4">FABLAB Bergamo</text>
<text x="282.6" y="197">1/1</text>
<text x="217.3" y="202">August, 2024</text>
<text x="257.2" y="202">pascal.brunot</text>
</g>
<g font-size="2.3">
<text x="194" y="22.6">4</text>
<text x="200.4" y="22.6">3</text>
<text x="224.5" y="22.6">4</text>
<text x="230.9" y="22.6">3</text>
<text x="268.3" y="20.3" transform="rotate(-90 268.3 20.3)">1</text>
<text x="270.2" y="22.6">4</text>
<text x="276.6" y="22.6">3</text>
<text x="75.3" y="29.2" transform="rotate(-90 75.3 29.2)">1</text>
<text x="194" y="27.7">1</text>
<text x="200.4" y="27.7">2</text>
<text x="224.5" y="27.7">1</text>
<text x="230.9" y="27.7">2</text>
<text x="270.2" y="27.7">1</text>
<text x="276.6" y="27.7">2</text>
<text x="36.6" y="34.9">2</text>
<text x="51.8" y="34.9">1</text>
<text x="51.8" y="38.7">5</text>
<text x="36.6" y="42.5">3</text>
<text x="51.8" y="42.5">4</text>
<text x="127.9" y="43.8">21</text>
<text x="127.9" y="46.3">22</text>
<text x="131.5" y="42.5">IO13</text>
<text x="131.5" y="45">IO14</text>
<text x="131.5" y="47.6">IO21</text>
<text x="142.4" y="47.6">IO10</text>
<text x="142.4" y="45">IO11</text>
<text x="142.4" y="42.5">IO12</text>
<text x="148.5" y="46.3">19</text>
<text x="148.5" y="43.8">20</text>
<text x="127.9" y="48.8">23</text>
<text x="127.9" y="51.4">24</text>
<text x="127.9" y="53.9">25</text>
<text x="131.5" y="50.1">IO47</text>
<text x="131.5" y="52.6">IO48</text>
<text x="142.4" y="52.6">IO46</text>
<text x="143.7" y="50.1">IO9</text>
<text x="148.5" y="53.9">16</text>
<text x="148.5" y="51.4">17</text>
<text x="148.5" y="48.8">18</text>
<text x="127.9" y="56.5">26</text>
<text x="127.9" y="59">27</text>
<text x="131.5" y="55.2">IO45</text>
<text x="131.5" y="57.7">IO0</text>
<text x="142.4" y="57.7">IO20</text>
<text x="143.7" y="55.2">IO3</text>
<text x="148.5" y="59">14 USB-D-</text>
<text x="148.5" y="56.5">15 USB-D+</text>
<text x="127.9" y="61.5">28</text>
<text x="127.9" y="64.1">29</text>
<text x="131.5" y="60.3">IO35</text>
<text x="131.5" y="62.8">IO36</text>
<text x="131.5" y="65.3">IO37</text>
<text x="142.4" y="65.3">IO18</text>
<text x="142.4" y="60.3">IO19</text>
<text x="143.7" y="62.8">IO8</text>
<text x="148.5" y="64.1">12</text>
<text x="148.5" y="61.5">13</text>
<text x="265" y="60.7">1</text>
<text x="265" y="63.3">2</text>
<text x="265" y="65.8">3</text>
<text x="267.4" y="62">Dout</text>
<text x="267.4" y="64.5">VDD</text>
<text x="127.9" y="66.6">30</text>
<text x="127.9" y="69.2">31</text>
<text x="127.9" y="71.7">32</text>
<text x="131.5" y="67.9">IO38</text>
<text x="131.5" y="70.4">IO39</text>
<text x="142.4" y="70.4">IO16</text>
<text x="142.4" y="67.9">IO17</text>
<text x="148.5" y="71.7">9</text>
<text x="148.5" y="69.2">10IO16</text>
<text x="148.5" y="66.6">11IO17</text>
<text x="265" y="68.4">4</text>
<text x="267.4" y="67.1">GND</text>
<text x="267.4" y="69.6">Din</text>
<text x="127.9" y="74.2">33</text>
<text x="127.9" y="76.8">34</text>
<text x="131.5" y="73">IO40</text>
<text x="131.5" y="75.5">IO41</text>
<text x="142.4" y="73">IO15</text>
<text x="143.7" y="75.5">IO7</text>
<text x="148.5" y="76.8">7</text>
<text x="148.5" y="74.2">8</text>
<text x="127.9" y="79.3">35</text>
<text x="127.9" y="81.9">36</text>
<text x="131.5" y="78">IO42</text>
<text x="131.5" y="80.6">RXD0</text>
<text x="131.5" y="83.1">TXD0</text>
<text x="143.7" y="83.1">IO4</text>
<text x="143.7" y="80.6">IO5</text>
<text x="143.7" y="78">IO6</text>
<text x="148.5" y="81.9">5</text>
<text x="148.5" y="79.3">6</text>
<text x="127.9" y="84.4">37</text>
<text x="127.9" y="86.9">38</text>
<text x="127.9" y="89.5">39</text>
<text x="131.5" y="85.7">IO2</text>
<text x="131.5" y="88.2">IO1</text>
<text x="143.3" y="88.2">3V3</text>
<text x="144.2" y="85.7">EN</text>
<text x="148.5" y="89.5">2</text>
<text x="148.5" y="86.9">3</text>
<text x="148.5" y="84.4">4</text>
<text x="23.2" y="95.7" transform="rotate(-90 23.2 95.7)">A5</text>
<text x="25.7" y="95.7" transform="rotate(-90 25.7 95.7)">A6</text>
<text x="28.2" y="95.7" transform="rotate(-90 28.2 95.7)">A7</text>
<text x="30.8" y="95.7" transform="rotate(-90 30.8 95.7)">A8</text>
<text x="127.9" y="92">40</text>
<text x="131.5" y="90.7">GND</text>
<text x="140.5" y="92.3" transform="rotate(-90 140.5 92.3)">GND</text>
<text x="141.8" y="95.9" transform="rotate(-90 141.8 95.9)">41</text>
<text x="142.3" y="90.7">GND</text>
<text x="148.5" y="92">1</text>
<text x="5.1" y="101.4">SHELL</text>
<text x="42.9" y="101.4">SHELL</text>
<text x="5.1" y="103.9">SHELL</text>
<text x="5.5" y="106.5">A1B12</text>
<text x="14.2" y="107.5">GND</text>
<text x="14.2" y="104.9">SHELL</text>
<text x="14.2" y="102.4">SHELL</text>
<text x="24.2" y="102.1" transform="rotate(-90 24.2 102.1)">CC1</text>
<text x="26.7" y="102" transform="rotate(-90 26.7 102)">DP1</text>
<text x="29.3" y="102.1" transform="rotate(-90 29.3 102.1)">DN1</text>
<text x="31.8" y="103.5" transform="rotate(-90 31.8 103.5)">SBU1</text>
<text x="33.8" y="104.9">SHELL</text>
<text x="33.8" y="102.4">SHELL</text>
<text x="34.9" y="107.5">VBUS</text>
<text x="42.9" y="106.5">B4A9</text>
<text x="42.9" y="103.9">SHELL</text>
<text x="6.8" y="109">A4B9</text>
<text x="14.2" y="110">VBUS</text>
<text x="24.2" y="111.7" transform="rotate(-90 24.2 111.7)">CC2</text>
<text x="26.7" y="111.7" transform="rotate(-90 26.7 111.7)">DP2</text>
<text x="29.3" y="111.7" transform="rotate(-90 29.3 111.7)">DN2</text>
<text x="31.8" y="111.7" transform="rotate(-90 31.8 111.7)">SBU2</text>
<text x="36" y="110">GND</text>
<text x="42.9" y="109">B1A12</text>
<text x="105.1" y="112.3">1</text>
<text x="195.9" y="111.8" transform="rotate(-90 195.9 111.8)">1</text>
<text x="219.3" y="111.5">4</text>
<text x="221.7" y="112.8">EN</text>
<text x="229.5" y="112.8">FB</text>
<text x="233.6" y="111.5">3</text>
<text x="23.2" y="116.3" transform="rotate(-90 23.2 116.3)">B5</text>
<text x="25.7" y="116.3" transform="rotate(-90 25.7 116.3)">B6</text>
<text x="28.2" y="116.3" transform="rotate(-90 28.2 116.3)">B7</text>
<text x="30.8" y="116.3" transform="rotate(-90 30.8 116.3)">B8</text>
<text x="105.1" y="120">1</text>
<text x="219.3" y="114.1">5</text>
<text x="219.3" y="116.6">6</text>
<text x="221.7" y="115.3">VIN</text>
<text x="221.7" y="117.9">SW</text>
<text x="227.4" y="115.3">GND</text>
<text x="228" y="117.9">BST</text>
<text x="233.6" y="116.6">1</text>
<text x="233.6" y="114.1">2</text>
<text x="55.5" y="124.2">1</text>
<text x="57.8" y="125.5">IO1</text>
<text x="67.5" y="125.5">IO1</text>
<text x="72.3" y="124.2">6</text>
<text x="55.5" y="126.8">2</text>
<text x="55.5" y="129.3">3</text>
<text x="57.8" y="128">GND</text>
<text x="57.8" y="130.6">IO2</text>
<text x="64.9" y="128">VBUS</text>
<text x="67.5" y="130.6">IO2</text>
<text x="72.3" y="129.3">4</text>
<text x="72.3" y="126.8">5</text>
<text x="16.6" y="156">4</text>
<text x="18.9" y="154.7">4</text>
<text x="127.3" y="154.8">1</text>
<text x="131.1" y="155.7">VSS</text>
<text x="227.1" y="156">1</text>
<text x="246.1" y="156">2</text>
<text x="16.6" y="161.1">2</text>
<text x="16.6" y="158.5">3</text>
<text x="18.9" y="159.8">2</text>
<text x="18.9" y="157.3">3</text>
<text x="128" y="157.3">2</text>
<text x="128" y="159.8">3</text>
<text x="131.1" y="158.3">VDD</text>
<text x="131.1" y="160.8">VO</text>
<text x="149.9" y="159.5">SDA</text>
<text x="195.9" y="158.8" transform="rotate(-90 195.9 158.8)">1</text>
<text x="227.1" y="161.1">3</text>
<text x="230.1" y="157">GND</text>
<text x="237.9" y="157">VOUT</text>
<text x="246.1" y="161.1">4</text>
<text x="273.4" y="158.8" transform="rotate(-90 273.4 158.8)">1</text>
<text x="16.6" y="163.6">1</text>
<text x="18.9" y="162.3">1</text>
<text x="128" y="162.3">4</text>
<text x="128" y="164.9">5</text>
<text x="128" y="167.4">6</text>
<text x="131.1" y="163.3">RS</text>
<text x="131.1" y="165.9">R/W</text>
<text x="148.8" y="164.6">MOSI</text>
<text x="148.8" y="167.2">MISO</text>
<text x="149.9" y="162.1">SCK</text>
<text x="230.1" y="162.1">VIN</text>
<text x="237.9" y="162.1">VOUT</text>
<text x="128" y="170">7</text>
<text x="128" y="172.5">8</text>
<text x="131.1" y="168.4">EN</text>
<text x="131.1" y="171">DB0</text>
<text x="131.1" y="173.5">DB1</text>
<text x="149.6" y="172.2">GND</text>
<text x="151.2" y="169.7">RQ</text>
<text x="126.7" y="177.6">10</text>
<text x="128" y="175">9</text>
<text x="131.1" y="176">DB2</text>
<text x="131.1" y="178.6">DB3</text>
<text x="150.1" y="174.8">RST</text>
<text x="150.6" y="177.3">3V3</text>
<text x="126.7" y="180.1">11</text>
<text x="126.7" y="182.7">12</text>
<text x="126.7" y="185.2">13</text>
<text x="131.1" y="181.1">DB4</text>
<text x="131.1" y="183.7">DB5</text>
<text x="16.6" y="191.5">3</text>
<text x="16.6" y="189">4</text>
<text x="18.9" y="190.3">3</text>
<text x="18.9" y="187.7">4</text>
<text x="126.7" y="187.7">14</text>
<text x="126.7" y="190.3">15</text>
<text x="131.1" y="186.2">DB6</text>
<text x="131.1" y="188.7">DB7</text>
<text x="131.1" y="191.3">LED+</text>
<text x="16.6" y="196.6">1</text>
<text x="16.6" y="194.1">2</text>
<text x="18.9" y="195.4">1</text>
<text x="18.9" y="192.8">2</text>
<text x="126.7" y="192.8">16</text>
<text x="131.1" y="193.8">LED-</text>
</g>
<g font-size="2.2" fill="#a00000">
<text x="28.4" y="3.1">1</text>
<text x="78.2" y="3.1">2</text>
<text x="128" y="3.1">3</text>
<text x="177.8" y="3.1">4</text>
<text x="227.6" y="3.1">5</text>
<text x="1.4" y="28.3">A</text>
<text x="290.7" y="28.3">A</text>
<text x="1.4" y="78.1">B</text>
<text x="290.7" y="78.1">B</text>
<text x="1.4" y="127.9">C</text>
<text x="290.7" y="127.9">C</text>
<text x="1.4" y="177.7">D</text>
<text x="290.7" y="177.7">D</text>
<text x="28.4" y="205.3">1</text>
<text x="78.2" y="205.3">2</text>
<text x="128" y="205.3">3</text>
<text x="177.8" y="205.3">4</text>
<text x="227.6" y="205.3">5</text>
</g>
<g font-size="2.2">
<text x="42.9" y="28.8">Icoil=120mA</text>
<text x="267.7" y="49.1">Lower VDD by 0.6V</text>
<text x="267.7" y="51.6">|VDD-VDI|&lt; 1.2V</text>
<text x="223.3" y="70.7">Active type, 3V</text>
<text x="223.3" y="73.1">Inom&lt;40mA</text>
<text x="261.4" y="131.6">max 800 mA</text>
<text x="274.1" y="165.9">max 500 mA</text>
</g>
<g font-size="2.2" fill="#000080">
<text x="249.9" y="58">J2</text>
<text x="26.4" y="141.8">J3</text>
<text x="54.4" y="146.9">J1</text>
</g>
<g font-size="2.2" fill="#00f">
<text x="160.3" y="158.2">RFID_SDA</text>
<text x="160.3" y="160.7">RFID_SCK</text>
<text x="160.3" y="163.2">RFID_MOSI</text>
<text x="160.3" y="165.8">RFID_MISO</text>
<text x="161.5" y="173.4">RFID_RST</text>
</g>
<g font-size="1.6" fill="#000080">
<text x="63.2" y="20">U6</text>
<text x="266.4" y="58.1">LED1</text>
<text x="12.4" y="89.9">R10</text>
<text x="37.8" y="96.2">USB1</text>
<text x="79.8" y="101.3">D9</text>
<text x="206.8" y="110.2">R7</text>
<text x="262.6" y="110.2">R11</text>
<text x="243.6" y="119.1">C9</text>
<text x="18.8" y="124.1">R12</text>
<text x="196.6" y="124.1">C10</text>
<text x="209.3" y="124.1">C11</text>
<text x="257.6" y="133">C12</text>
<text x="29" y="145.7">D7</text>
<text x="54.4" y="153.4">R13</text>
<text x="29" y="158.4">D8</text>
<text x="69.6" y="159.7">R14</text>
<text x="53.1" y="164.8">R15</text>
</g>
</svg>
